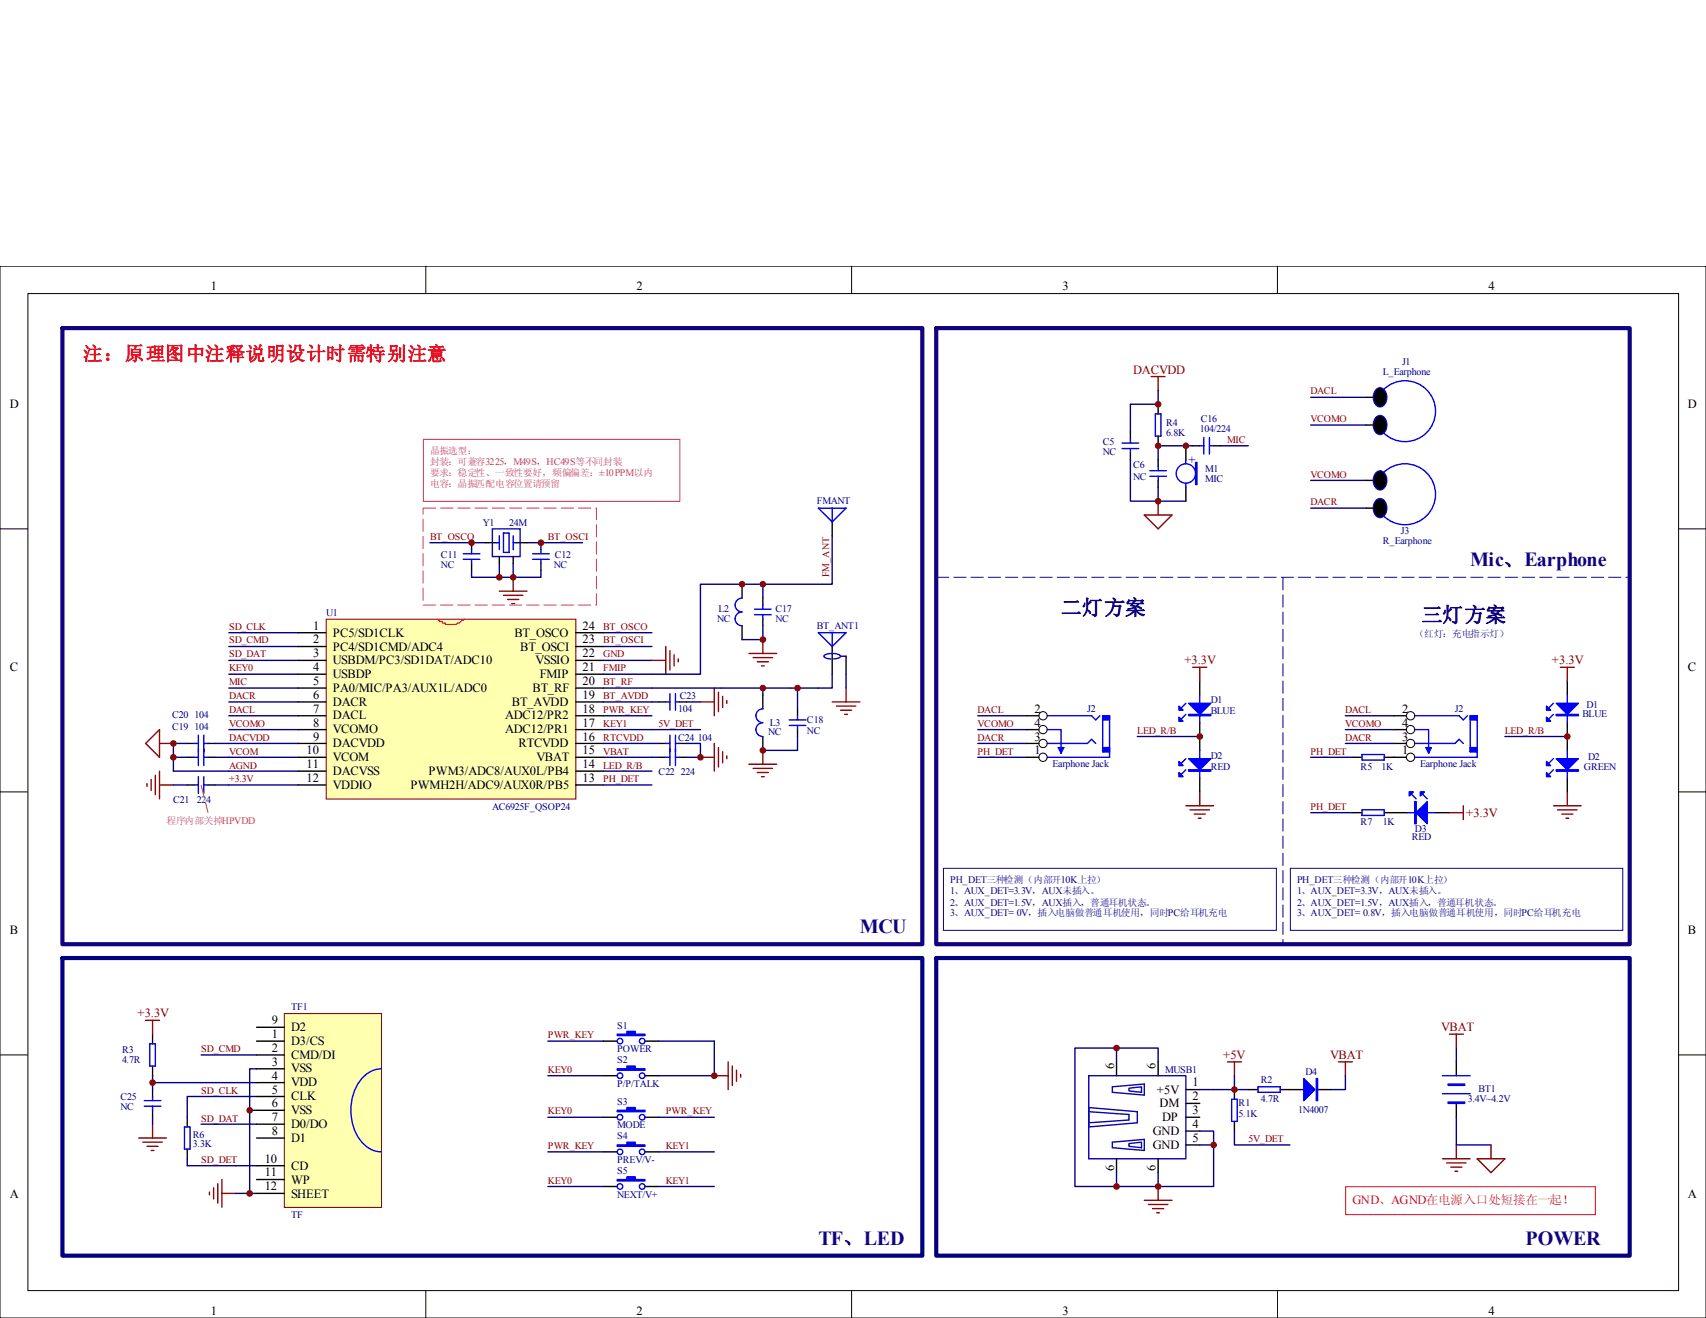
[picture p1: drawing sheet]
<svg xmlns="http://www.w3.org/2000/svg" width="279mm" height="216mm" viewBox="0 0 279 216" stroke-linecap="round" stroke-linejoin="round" font-family="sans-serif">
<g fill="none" stroke="#000" stroke-width=".16">
<path d="M0 43.6h279.4v172.3h-279.4zM4.6 48.1h270.3v163.3h-270.3zM69.7 43.5v4.6M139.5 43.5v4.6M209.2 43.5v4.6M0 86.6h4.5M274.9 86.6h4.5M0 129.7h4.5M274.9 129.7h4.5M0 172.8h4.5M274.9 172.8h4.5M69.7 211.4v4.5"/>
<path d="M139.5 211.4v4.5M209.2 211.4v4.5"/>
</g>
<path d="M10.2 53.7h140.9v101h-140.9zM153.3 53.7h113.6v101h-113.6z" fill="none" stroke="#11037f" stroke-width=".68"/>
<path d="M10.2 156.9h140.9v48.8h-140.9z" fill="none" stroke="#000080" stroke-width=".68"/>
<g fill="none" stroke="#000" stroke-width=".23">
<path d="M77.2 88.9v1.1M77.2 92.3v1.1M79.5 88.9h1.8M81.8 91.2v1.1M84 91.2v1.1M84.5 88.9h1.8M88.6 88.9v1.1M88.6 92.3v1.1M124.9 113.8v2.3M130.6 116.1v1.1M130.6 119.5v1.1M136.3 105.9v4.5"/>
<path d="M138.6 107.5v2.9M196.5 111.6v2.2M196.5 118.4v4.5M30.7 121.8h1.1M30.7 124.1h1.1M34.1 121.8h1.1M34.1 124.1h1.1M124.9 120.6v2.3M196.5 127.5v2.2M98.8 170.5h2.3M105.6 170.5h2.3M98.8 188.7h2.3"/>
<path d="M98.8 194.4h2.3M105.6 188.7h2.3M105.6 194.4h2.3"/>
</g>
<g fill="none" stroke="#00f" stroke-width=".23">
<path d="M75.9 90.7h2.7M75.9 91.6h2.7M77.2 90v.7M77.2 91.6v.7M81.3 88.9h.5M81.8 87.8v2.2M82.5 87.3h.9v3.2h-.9zM84 87.8v2.2M84 88.9h.5M87.2 90.7h2.8M87.2 91.6h2.8M88.6 90v.7"/>
<path d="M88.6 91.6v.7M124.9 116.1a1.13 1.13 0 0 0-1.1 1.1 1.13 1.13 0 0 0 1.1 1.2 1.14 1.14 0 0 0-1 .8 1.14 1.14 0 0 0 .4 1.2l.6 .2M129.2 117.9h2.8M129.2 118.8h2.8M130.6 117.2v.7M130.6 118.8v.7M134 103.6h4.6l-2.3 2.3zM136.1 107.9a1.16 1.16 0 0 1-1.2-.4 2.34 2.34 0 0 1 2.7-.2l.1 .2a1.17 1.17 0 0 1-1.2 .4M136.3 103.6v2.3M194.2 117l-.9 .9M194.2 115.2l-.9 .9M196.5 113.8v4.6"/>
<path d="M31.8 121.8h.7M31.8 124.1h.7M32.5 120.4v5M33.4 121.8h.7M33.4 120.4v5M33.4 124.1h.7M194.2 126.1l-.9 .9M194.2 124.3l-.9 .9M196.5 122.9v4.6"/>
<circle cx="101.5" cy="170.5" r=".45"/>
<circle cx="105.2" cy="170.5" r=".45"/>
<circle cx="101.5" cy="188.7" r=".46"/>
<circle cx="101.5" cy="194.4" r=".45"/>
<circle cx="105.2" cy="188.7" r=".46"/>
<circle cx="105.2" cy="194.4" r=".45"/>
</g>
<g fill="none" stroke="#000080" stroke-width=".23">
<path d="M70.4 88.9h9.1M77.2 93.4v1.2h11.4v-1.2M81.8 92.3v2.3M84 92.3v2.3M86.3 88.9h9.1M37.5 117.2h11.3M37.5 115h11.3M37.5 119.5h11.3M98.8 103.6h8M98.8 105.9h8M28.4 121.8h2.3M28.4 124.1h2.3"/>
<path d="M37.5 121.8h11.3M31.8 179.6h10.2M32.9 177.3h9.1M32.9 172.8h9.1"/>
</g>
<g fill="none" stroke="#800000" stroke-width=".23">
<path d="M81.8 96.8h4.5M82.5 97.5h3.1M83.1 98.2h1.9M83.8 98.9h.5M84 94.6v2.2M136.3 115h4.5M137 115.7h3.2M137.7 116.3h1.8M138.3 117h.5M138.6 112.7v2.3M122.7 125.2h4.5M123.3 125.9h3.2"/>
<path d="M124 126.5h1.8M124.7 127.2h.5M124.9 122.9v2.3M194.2 132h4.6M194.9 132.7h3.2M195.6 133.3h1.8M196.3 134h.4M196.5 129.7v2.3"/>
</g>
<path d="M80.6 86.6h4.6v4.6h-4.6zM137.7 107.5h.9" fill="none" stroke="#0000bf" stroke-width=".23"/>
<g fill="#00f" stroke="#00f" stroke-width=".23">
<path d="M194.7 115.2h3.6l-1.8 1.8z"/>
<path d="M193.1 117.5l.7 .7h-.7z"/>
<path d="M193.1 115.7l.7 .6h-.7z"/>
<path d="M194.7 124.3h3.6l-1.8 1.8z"/>
<path d="M193.1 126.5l.7 .7h-.7z"/>
<path d="M193.1 124.7l.7 .7h-.7z"/>
<path d="M101.1 187.6h1.6v-.5h1.3v.5h1.6v.2h-4.5z" fill-rule="evenodd"/>
<path d="M101.1 193.2h1.6v-.4h1.3v.4h1.6v.2h-4.5z" fill-rule="evenodd"/>
<path d="M194.7 117h3.6v.2h-3.6z" fill-rule="evenodd"/>
<path d="M101.1 169.4h1.6v-.4h1.3v.4h1.6v.2h-4.5z" fill-rule="evenodd"/>
<path d="M194.7 126.1h3.6v.2h-3.6z" fill-rule="evenodd"/>
</g>
<path d="M69.3 83.2h28.4v15.9h-28.4v-15.9" fill="none" stroke="#da2467" stroke-width=".16" stroke-dasharray="2.1 .7" stroke-linecap="butt"/>
<path d="M46.7 166.1h15.8v31.7h-15.8z" fill="#ffffb0"/>
<path d="M46.6 166h15.9v31.8h-15.9z" fill="none" stroke="#800000" stroke-width=".16"/>
<g fill="none" stroke="#000" stroke-width=".23">
<path d="M185.1 70.8v1.1M185.1 74.2v1.1M189.7 66.2v1.6M189.7 71.4v1.6M189.7 75.3v1.1M189.7 78.7v1.1M194.2 73v2.3M194.2 79.8v2.3M195.4 73h1.1M198.8 73h1.1M223.7 69.6h2.3M223.7 65.1h2.3"/>
<path d="M223.7 78.7h2.3M121.5 95.7v2.3M124.9 98v1.1M136.3 85.5v2.3M223.7 83.2h2.3M107.9 115h1.1M111.3 115h1.1M121.5 102.5v2.3M124.9 101.4v1.1M168.1 117.2h2M168.1 119.5h2M30.7 128.6h1.1"/>
<path d="M34.1 128.6h1.1M107.9 121.8h1.1M107.9 124.1h1.1M111.3 121.8h1.1M111.3 124.1h1.1M168.1 121.8h2M168.1 124.1h2M25 169.4v1.6M25 174.6v1.6M25 178.5v1.1M42 168.3h4.6M42 170.5h4.6"/>
<path d="M42 172.8h4.6M42 177.3h4.6M42 179.6h4.6M42 175.1h4.6M98.8 176.2h2.3M105.6 176.2h2.3M182.9 173.9v2.3M189.7 173.9v2.3M194.2 178.5h2.3M204.4 178.5h1.6M209.7 178.5h3.8M215.8 178.5h2.3"/>
<path d="M238.5 173.9v2.3M25 181.9v1.1M30.7 183v1.6M30.7 188.2v1.6M42 191h4.6M42 181.9h4.6M42 184.1h4.6M42 186.4h4.6M42 193.2h4.6M42 195.5h4.6M98.8 183h2.3M105.6 183h2.3"/>
<path d="M182.9 189.8v2.3M189.7 189.8v2.3M194.2 183h2.3M194.2 187.6h2.3M194.2 185.3h2.3M194.2 180.7h2.3M238.5 180.7v2.3"/>
</g>
<g fill="none" stroke="#00f" stroke-width=".23">
<path d="M183.8 73.5h2.7M183.8 72.6h2.7M185.1 71.9v.7M185.1 73.5v.7M188.3 78h2.7M188.3 77.1h2.7M189.2 67.8h.9v3.6h-.9zM189.7 76.4v.7M189.7 78v.7M194.2 75.3v.7M194.2 79.1v.7M196.5 73h.7"/>
<path d="M197.2 71.7v2.7M198.1 73h.7M198.1 71.7v2.7M226.6 63.8a5 5 0 0 1 7 0 5 5 0 0 1 0 7.1 5 5 0 0 1-7 0M226.6 77.4a5 5 0 0 1 7 0 5 5 0 0 1 0 7.1 5 5 0 0 1-7 0M121.5 98a1.13 1.13 0 0 0-1.1 1.1 1.13 1.13 0 0 0 1.1 1.1 1.13 1.13 0 0 0-1.1 1.2 1.13 1.13 0 0 0 1.1 1.1M123.6 99.8h2.7M124.9 99.1v.7M134 83.2h4.6l-2.3 2.3zM136.3 83.2v2.3M109 115h.7M109.7 113.6v2.7"/>
<path d="M110.6 115h.7M110.6 113.6v2.7M123.6 100.7h2.7M124.9 100.7v.7M171.5 119.5h2.3v3.9M171.5 117.2h7.3l.7 .7 .6-.7M31.8 128.6h.7M32.5 127.2v2.7M33.4 128.6h.7M33.4 127.2v2.7M109 121.8h.7M109 124.1h.7"/>
<path d="M109.7 120.4v5M110.6 120.4v5M110.6 121.8h.7M110.6 124.1h.7M171.5 121.8h6.6l.7-.7 .7 .7M173.3 122.5h.9l-.4 .9zM173.5 122.5l.3 .6 .2-.6M181.7 123.1h-1.1v-5.9h1.1v6.9h-10.2M24.5 171h.9v3.6h-.9zM25 179.6v.7M62.5 175.1a5 5 0 0 0-4.5 3.7 8.1 8.1 0 0 0 2.2 9.1l1.5 .7 .8 .1M206 178h3.7v.9h-3.7z"/>
<path d="M236.2 179.2h4.6M236.2 176.2h4.6M23.6 181.2h2.8M23.6 180.3h2.8M25 181.2v.7M30.2 184.6h.9v3.6h-.9zM238.5 187.6h5.7"/>
<circle cx="194.2" cy="77.6" r="1.59"/>
<circle cx="101.5" cy="176.2" r=".46"/>
<circle cx="105.2" cy="176.2" r=".46"/>
<circle cx="101.5" cy="183" r=".45"/>
<circle cx="105.2" cy="183" r=".45"/>
</g>
<g fill="none" stroke="#800000" stroke-width=".23">
<path d="M188.5 61.7h2.3M189.7 61.7v2.3M187.4 84.4h4.5l-2.2 2.2zM189.7 82.1v2.3M106.8 108.2h2.2M109 105.9v4.5M109.7 106.6v3.2M110.4 107.3v1.8M111.1 107.9v.5M114.7 115h2.3M117 112.7v4.5M117.7 113.4v3.2"/>
<path d="M118.3 114.1v1.8M119 114.8v.4M122.7 107h4.5M123.3 107.7h3.2M124 108.4h1.8M124.7 109.1h.5M124.9 104.8v2.2M195.4 109.3h2.2M196.5 109.3v2.3M23.8 121.8l2.3-2.3v4.6zM24.1 128.4v.4M24.8 127.7v1.8"/>
<path d="M25.4 127v3.2M26.1 126.3v4.6M26.1 128.6h2.3M26.1 121.8h2.3M114.7 124.1h2.3M117 121.8v4.5M117.7 122.5v3.1M118.3 123.1v1.9M119 123.8v.5M23.8 167.1h2.3M25 167.1v2.3M201 173.9h2.3"/>
<path d="M202.2 173.9v2.3M219.2 173.9h2.3M220.3 173.9v2.3M237.4 169.4h2.2M238.5 169.4v2.3M22.7 186.4h4.6M23.4 187.1h3.2M24.1 187.8h1.8M24.8 188.5h.4M25 184.1v2.3M34.3 195.3v.4M35 194.6v1.8"/>
<path d="M35.7 193.9v3.2M36.3 193.2v4.6M36.3 195.5h2.3M187.4 196.6h4.5M188.1 197.3h3.2M188.8 198h1.8M189.4 198.7h.5M189.7 194.4v2.2M236.2 189.8h4.6M236.9 190.5h3.2M237.6 191.2h1.8M238.3 191.9h.4"/>
<path d="M238.5 187.6v2.2M241.9 189.8h4.6l-2.3 2.3zM244.2 187.6v2.2"/>
</g>
<g fill="none" stroke="#000080" stroke-width=".23">
<path d="M185.1 75.3v6.8h4.6M189.7 64v2.2h-4.6v4.6M189.7 79.8v2.3M195.4 73h-5.7v2.3M199.9 73h4.5M214.7 65.1h9M214.7 69.6h9M214.7 78.7h9M124.9 95.7h-10.2v14.7h-15.9M124.9 95.7v2.3M136.3 87.8v7.9h-11.4M189.7 82.1h4.5"/>
<path d="M214.7 83.2h9M37.5 108.2h11.3M37.5 105.9h11.3M37.5 103.6h11.3M37.5 110.4h11.3M37.5 112.7h11.3M98.8 108.2h8M98.8 112.7h30.7M98.8 115h9.1M98.8 117.2h8M112.4 115h2.3M124.9 102.5v2.3h-3.4"/>
<path d="M136.3 110.4v2.3h-2.3M138.6 110.4v2.3M160.1 117.2h8M160.1 119.5h8M28.4 121.8v4.5h20.4M28.4 128.6h2.3M35.2 124.1h13.6M35.2 128.6h13.6M35.2 121.8h2.3M98.8 124.1h8M98.8 126.3h8M98.8 128.6h8"/>
<path d="M112.4 121.8h2.3v2.3h-2.3M160.1 124.1h8M160.1 121.8h8M186.3 120.6h10.2M25 176.2v2.3M25 177.3h7.9M31.8 179.6h-1.1v3.4M42 175.1h-1.1v20.4M182.9 173.9v-2.2h6.8v2.2M182.9 171.7h-6.9v22.7h6.9M196.5 178.5h7.9M202.2 176.2v2.3"/>
<path d="M220.3 176.2v2.3h-2.2M238.5 171.7v2.2M25 183v1.1M30.7 189.8v1.2h11.3M32.9 184.1h9.1M38.6 195.5h3.4M40.9 181.9h1.1M182.9 192.1v2.3h6.8v-2.3M196.5 185.3h2.3v9.1h-9.1M196.5 187.6h2.3M238.5 183v4.6"/>
</g>
<g fill="#00f" stroke="#00f" stroke-width=".23">
<path d="M213.5 176.7l1.8 1.8-1.8 1.8z"/>
<path d="M195.8 75.7h.2v3.7h-.2z" fill-rule="evenodd"/>
<path d="M101.1 181.9h1.6v-.5h1.3v.5h1.6v.2h-4.5z" fill-rule="evenodd"/>
<path d="M101.1 175.1h1.6v-.5h1.3v.5h1.6v.2h-4.5z" fill-rule="evenodd"/>
<path d="M237.2 177.6h2.7v.2h-2.7z" fill-rule="evenodd"/>
<path d="M237.2 180.5h2.7v.2h-2.7z" fill-rule="evenodd"/>
<path d="M215.6 176.7h.2v3.6h-.2z" fill-rule="evenodd"/>
<path d="M180.6 117.2h1.1v.7h-1.1z" fill-rule="evenodd"/>
<path d="M180.6 122.5h1.1v.6h-1.1z" fill-rule="evenodd"/>
</g>
<g fill="#000" stroke="#00f" stroke-width=".16">
<path d="M225.3 68.3a1.04 1.04 0 0 1 1.2-.1 1.04 1.04 0 0 1 .6 .9 1.58 1.58 0 0 1-1.1 2.1 1.65 1.65 0 0 1-.9-2.5z" fill-rule="evenodd"/>
<path d="M225.3 63.8a1.04 1.04 0 0 1 1.2-.2 1.04 1.04 0 0 1 .6 1 1.58 1.58 0 0 1-1.1 2.1 1.65 1.65 0 0 1-.9-2.5z" fill-rule="evenodd"/>
<path d="M225.3 77.4a1.04 1.04 0 0 1 1.2-.2 1.04 1.04 0 0 1 .6 1 1.58 1.58 0 0 1-1.1 2.1 1.65 1.65 0 0 1-.9-2.5z" fill-rule="evenodd"/>
<path d="M225.3 82a1.04 1.04 0 0 1 1.2-.2 1.04 1.04 0 0 1 .6 .9 1.58 1.58 0 0 1-1.1 2.1 1.65 1.65 0 0 1-.9-2.5z" fill-rule="evenodd"/>
</g>
<path d="M69.3 72h42v10.1h-42z" fill="none" stroke="#da2467" stroke-width=".16"/>
<path d="M178.3 176.2h15.9v13.6h-15.9zM182.2 178l5.2-.4v1.8l-5.2-.5zM184.9 178.3l2-.3v.9l-2-.2zM178.3 182.1l6.6 .5v.9l-6.6 .4M178.3 181.4l8 .7v1.8l-8 .7M182.2 187.1l5.2-.5v1.9l-5.2-.5zM184.9 187.3l2-.2v.9l-2-.2z" fill="none" stroke="#0000bf" stroke-width=".23"/>
<path d="M220.4 194.4h40.9v4.6h-40.9z" fill="none" stroke="#ee0e22" stroke-width=".16"/>
<g fill="none" stroke="#000" stroke-width=".16">
<circle cx="170.8" cy="117.3" r=".68"/>
<circle cx="170.8" cy="119.5" r=".68"/>
<circle cx="170.8" cy="124.1" r=".68"/>
<circle cx="170.8" cy="121.8" r=".68"/>
</g>
<path d="M154.5 142.2h54.5v10.2h-54.5z" fill="none" stroke="#11037f" stroke-width=".16"/>
<path d="M53.5 101.5h40.8v29.4h-40.8z" fill="#ffffb0"/>
<path d="M53.4 101.4h40.9v29.5h-40.9z" fill="none" stroke="#800000" stroke-width=".16"/>
<g fill="none" stroke="#000" stroke-width=".23">
<path d="M48.8 103.6h4.6M48.8 105.9h4.6M48.8 117.2h4.6M48.8 119.5h4.6M48.8 112.7h4.6M48.8 108.2h4.6M48.8 110.4h4.6M48.8 115h4.6M94.3 103.6h4.5M94.3 105.9h4.5M94.3 117.2h4.5M94.3 119.5h4.5"/>
<path d="M94.3 112.7h4.5M94.3 108.2h4.5M94.3 110.4h4.5M94.3 115h4.5M228.3 117.2h2M228.3 119.5h2M256.7 111.6v2.2M256.7 118.4v4.5M48.8 128.6h4.6M48.8 126.3h4.6M48.8 121.8h4.6M48.8 124.1h4.6"/>
<path d="M94.3 128.6h4.5M94.3 126.3h4.5M94.3 121.8h4.5M94.3 124.1h4.5M221.5 124.1h1.6M221.5 133.1h1.6M226.7 124.1h3.6M226.7 133.1h3.9M228.3 121.8h2M235.1 133.1h2.3M256.7 127.5v2.2M202.2 178.5v1.6"/>
<path d="M202.2 183.7v1.6"/>
</g>
<path d="M71.6 101.4l.2 .2h.2v.2h.5v.3h.4v.2h.7a2.1 2.1 0 0 0 2-.7h.3l.2-.2" fill="none" stroke="#f00" stroke-width=".16"/>
<g fill="#800000" stroke="#800000" stroke-width=".16">
<circle cx="25" cy="177.3" r=".45"/>
<circle cx="40.9" cy="195.5" r=".46"/>
<circle cx="40.9" cy="181.9" r=".45"/>
<circle cx="77.2" cy="88.9" r=".46"/>
<circle cx="88.6" cy="88.9" r=".45"/>
<circle cx="84" cy="94.6" r=".45"/>
<circle cx="81.8" cy="94.6" r=".45"/>
<circle cx="28.4" cy="121.8" r=".45"/>
<circle cx="28.4" cy="124.1" r=".46"/>
<circle cx="124.9" cy="122.9" r=".45"/>
<circle cx="114.7" cy="124.1" r=".46"/>
<circle cx="124.9" cy="95.7" r=".45"/>
<circle cx="121.5" cy="95.7" r=".45"/>
<circle cx="124.9" cy="104.8" r=".46"/>
<circle cx="124.9" cy="112.7" r=".46"/>
<circle cx="130.6" cy="112.7" r=".46"/>
<circle cx="196.5" cy="120.7" r=".46"/>
<circle cx="189.7" cy="194.4" r=".45"/>
<circle cx="182.9" cy="171.7" r=".46"/>
<circle cx="182.9" cy="194.4" r=".45"/>
<circle cx="198.8" cy="187.6" r=".46"/>
<circle cx="202.2" cy="178.5" r=".45"/>
<circle cx="194.2" cy="73" r=".45"/>
<circle cx="189.7" cy="73" r=".46"/>
<circle cx="189.7" cy="82.1" r=".45"/>
<circle cx="189.7" cy="66.2" r=".45"/>
<circle cx="256.7" cy="120.6" r=".46"/>
<circle cx="117" cy="176.2" r=".46"/>
</g>
<g fill="none" stroke="#000080" stroke-width=".23">
<path d="M98.8 119.5h15.9M124.9 112.7v1.1M129.5 112.7h4.5M130.6 112.7v3.4M220.3 119.5h8M220.3 117.2h8M98.8 121.8h9.1M106.8 124.1h1.1M130.6 120.6v2.3h-5.7M214.7 124.1h6.8M214.7 133.1h6.8M220.3 121.8h8"/>
<path d="M246.5 120.6h10.2M89.7 170.5h9.1M89.7 176.2h9.1M107.9 170.5h9.1v5.7h-9.1M89.7 188.7h9.1M89.7 194.4h9.1M89.7 183h9.1M107.9 188.7h9.1M107.9 194.4h9.1M107.9 183h9.1M202.2 185.3v2.3h9.1"/>
</g>
<g fill="none" stroke="#800000" stroke-width=".23">
<path d="M255.6 109.3h2.2M256.7 109.3v2.3M237.4 133.1h2.2M239.6 132v2.3M254.4 132h4.6M255.1 132.7h3.2M255.8 133.3h1.8M256.5 134h.4M256.7 129.7v2.3M117 176.2h2.3M119.3 173.9v4.6M119.9 174.6v3.2"/>
<path d="M120.6 175.3v1.8M121.3 176v.4"/>
</g>
<g fill="none" stroke="#00f" stroke-width=".23">
<path d="M231.7 119.5h2.3v3.9M231.7 117.2h7.3l.6 .7 .7-.7M254.4 117l-.9 .9M254.4 115.2l-.9 .9M256.7 113.8v4.6M223.1 123.6h3.6v.9h-3.6zM223.1 132.7h3.6v.9h-3.6zM230.6 133.1h4.5M231 129.9l.9 1M231.7 121.8h6.6l.7-.7 .6 .7M232.8 129.9l.9 1M233.5 122.5h.9l-.4 .9z"/>
<path d="M233.7 122.5l.3 .6 .2-.6M241.9 123.1h-1.1v-5.9h1.1v6.9h-10.2M254.4 126.1l-.9 .9M254.4 124.3l-.9 .9M256.7 122.9v4.6M201.7 180.1h.9v3.6h-.9z"/>
</g>
<g fill="#00f" stroke="#00f" stroke-width=".23">
<path d="M254.9 115.2h3.6l-1.8 1.8z"/>
<path d="M253.3 117.5l.7 .7h-.7z"/>
<path d="M253.3 115.7l.7 .6h-.7z"/>
<path d="M254.9 124.3h3.6l-1.8 1.8z"/>
<path d="M253.3 126.5l.7 .7h-.7z"/>
<path d="M253.3 124.7l.7 .7h-.7z"/>
<path d="M231.9 133.1l1.8-1.8v3.6z"/>
<path d="M230.8 129.7h.7l-.7 .7z"/>
<path d="M232.6 129.7h.7l-.7 .7z"/>
<path d="M254.9 117h3.6v.2h-3.6z" fill-rule="evenodd"/>
<path d="M254.9 126.1h3.6v.2h-3.6z" fill-rule="evenodd"/>
<path d="M240.8 117.2h1.1v.7h-1.1z" fill-rule="evenodd"/>
<path d="M240.8 122.5h1.1v.6h-1.1z" fill-rule="evenodd"/>
<path d="M231.7 131.3h.2v3.6h-.2z" fill-rule="evenodd"/>
</g>
<g fill="none" stroke="#000" stroke-width=".16">
<circle cx="231" cy="117.2" r=".68"/>
<circle cx="231" cy="119.5" r=".68"/>
<circle cx="231" cy="124" r=".68"/>
<circle cx="231" cy="121.8" r=".68"/>
</g>
<path d="M153.3 94.6h113.6" fill="none" stroke="#11037f" stroke-width=".16" stroke-dasharray="2.1 .7" stroke-linecap="butt"/>
<path d="M210.1 94.6v60.1" fill="none" stroke="#000080" stroke-width=".16" stroke-dasharray="2.1 .7" stroke-linecap="butt"/>
<path d="M153.3 156.9h113.6v48.8h-113.6z" fill="none" stroke="#000080" stroke-width=".68"/>
<path d="M211.3 142.2h54.5v10.2h-54.5z" fill="none" stroke="#11037f" stroke-width=".16"/>
<path d="M32.9 128.6l1.2 4.5" fill="none" stroke="#da2467" stroke-width=".16" stroke-dasharray="2.1 .7" stroke-linecap="butt"/>
<g font-size="3.4" fill="#11037f">
<text x="173.7" y="100.7">二灯方案</text>
<text x="232.8" y="101.9">三灯方案</text>
</g>
<g font-size="3.3" fill="#11037f">
<text x="240.8" y="92.8">Mic、Earphone</text>
<text x="140.8" y="152.9">MCU</text>
<text x="134" y="203.9">TF、LED</text>
<text x="249.9" y="203.9">POWER</text>
</g>
<text font-size="3.2" fill="#ee0e22" x="13.6" y="59">注：原理图中注释说明设计时需特别注意</text>
<g font-size="2">
<text x="34.5" y="47.6">1</text>
<text x="104.2" y="47.6">2</text>
<text x="174" y="47.6">3</text>
<text x="243.8" y="47.6">4</text>
<text x="1.6" y="66.9">D</text>
<text x="276.4" y="66.9">D</text>
<text x="51.3" y="103.1">1</text>
<text x="51.3" y="105.4">2</text>
<text x="51.3" y="107.7">3</text>
<text x="54.5" y="104.3">PC5/SD1CLK</text>
<text x="54.5" y="106.6">PC4/SD1CMD/ADC4</text>
<text x="84.2" y="104.3">BT_OSCO</text>
<text x="85.2" y="106.6">BT_OSCI</text>
<text x="95.4" y="105.4">23</text>
<text x="95.4" y="103.1">24</text>
<text x="95.4" y="107.7">22</text>
<text x="1.6" y="110">C</text>
<text x="51.3" y="112.2">5</text>
<text x="51.3" y="110">4</text>
<text x="54.5" y="113.4">PA0/MIC/PA3/AUX1L/ADC0</text>
<text x="54.5" y="108.8">USBDM/PC3/SD1DAT/ADC10</text>
<text x="54.5" y="111.1">USBDP</text>
<text x="87.2" y="113.4">BT_RF</text>
<text x="87.7" y="108.8">VSSIO</text>
<text x="88.4" y="111.1">FMIP</text>
<text x="95.4" y="112.2">20</text>
<text x="95.4" y="110">21</text>
<text x="276.4" y="110">C</text>
<text x="51.3" y="119">8</text>
<text x="51.3" y="114.5">6</text>
<text x="51.3" y="116.8">7</text>
<text x="54.5" y="115.7">DACR</text>
<text x="54.5" y="117.9">DACL</text>
<text x="82.7" y="117.9">ADC12/PR2</text>
<text x="83.8" y="115.7">BT_AVDD</text>
<text x="95.4" y="116.8">18</text>
<text x="95.4" y="114.5">19</text>
<text x="95.4" y="119">17</text>
<text x="169.4" y="116.8">2</text>
<text x="169.4" y="119">4</text>
<text x="229.6" y="116.8">2</text>
<text x="229.6" y="119">4</text>
<text x="50.2" y="125.8">11</text>
<text x="50.2" y="123.5">10</text>
<text x="51.3" y="121.3">9</text>
<text x="54.5" y="120.1">VCOMO</text>
<text x="54.5" y="122.4">DACVDD</text>
<text x="54.5" y="124.7">VCOM</text>
<text x="82.7" y="120.1">ADC12/PR1</text>
<text x="84.9" y="122.4">RTCVDD</text>
<text x="87.9" y="124.7">VBAT</text>
<text x="95.4" y="125.8">14</text>
<text x="95.4" y="121.3">16</text>
<text x="95.4" y="123.5">15</text>
<text x="169.4" y="121.3">3</text>
<text x="169.4" y="123.5">1</text>
<text x="229.6" y="121.3">3</text>
<text x="229.6" y="123.5">1</text>
<text x="50.2" y="128.1">12</text>
<text x="54.5" y="129.2">VDDIO</text>
<text x="54.5" y="127">DACVSS</text>
<text x="67.2" y="129.2">PWMH2H/ADC9/AUX0R/PB5</text>
<text x="70.2" y="127">PWM3/ADC8/AUX0L/PB4</text>
<text x="95.4" y="128.1">13</text>
<text x="1.6" y="153.1">B</text>
<text x="276.4" y="153.1">B</text>
<text x="44.5" y="167.8">9</text>
<text x="44.5" y="170.1">1</text>
<text x="44.5" y="172.3">2</text>
<text x="47.7" y="168.9">D2</text>
<text x="47.7" y="171.2">D3/CS</text>
<text x="47.7" y="173.5">CMD/DI</text>
<text x="44.5" y="176.9">4</text>
<text x="44.5" y="179.2">5</text>
<text x="44.5" y="174.6">3</text>
<text x="47.7" y="178">VDD</text>
<text x="47.7" y="175.7">VSS</text>
<text x="182.5" y="175.1" transform="rotate(-90 182.5 175.1)">6</text>
<text x="189.2" y="175.1" transform="rotate(-90 189.2 175.1)">6</text>
<text x="189.5" y="179.2">+5V</text>
<text x="195.3" y="178">1</text>
<text x="44.5" y="181.4">6</text>
<text x="44.5" y="183.6">7</text>
<text x="44.5" y="185.9">8</text>
<text x="47.7" y="180.3">CLK</text>
<text x="47.7" y="182.5">VSS</text>
<text x="47.7" y="184.8">D0/DO</text>
<text x="188.8" y="185.9">GND</text>
<text x="189.9" y="181.4">DM</text>
<text x="190.3" y="183.6">DP</text>
<text x="195.3" y="184.8">4</text>
<text x="195.3" y="182.5">3</text>
<text x="195.3" y="180.3">2</text>
<text x="43.3" y="190.5">10</text>
<text x="47.7" y="191.6">CD</text>
<text x="47.7" y="187">D1</text>
<text x="182.5" y="191.9" transform="rotate(-90 182.5 191.9)">6</text>
<text x="188.8" y="188.2">GND</text>
<text x="189.2" y="191.9" transform="rotate(-90 189.2 191.9)">6</text>
<text x="195.3" y="187">5</text>
<text x="1.6" y="196.2">A</text>
<text x="43.3" y="192.7">11</text>
<text x="43.3" y="195">12</text>
<text x="47.7" y="193.9">WP</text>
<text x="47.7" y="196.2">SHEET</text>
<text x="276.4" y="196.2">A</text>
<text x="34.5" y="215.4">1</text>
<text x="104.2" y="215.4">2</text>
<text x="174" y="215.4">3</text>
<text x="243.8" y="215.4">4</text>
</g>
<g font-size="2" fill="#800000">
<text x="185.6" y="61.2">DACVDD</text>
<text x="194" y="108.8">+3.3V</text>
<text x="254.2" y="108.8">+3.3V</text>
<text x="240.1" y="133.8">+3.3V</text>
<text x="22.5" y="166.6">+3.3V</text>
<text x="200.3" y="173.5">+5V</text>
<text x="217.8" y="173.5">VBAT</text>
<text x="236.1" y="168.9">VBAT</text>
</g>
<text font-size="2" fill="#000080" x="194.6" y="75.9">+</text>
<text font-size="2" fill="#ee0e22" x="221.5" y="197.3">GND、AGND在电源入口处短接在一起！</text>
<g font-size="1.6" fill="#000080">
<text x="229.6" y="59.9">J1</text>
<text x="226.5" y="61.5">L_Earphone</text>
<text x="191" y="69.8">R4</text>
<text x="191" y="71.5">6.8K</text>
<text x="196.5" y="70.8">104/224</text>
<text x="196.7" y="69.2">C16</text>
<text x="180.6" y="72.8">C5</text>
<text x="180.6" y="74.6">NC</text>
<text x="185.6" y="76.6">C6</text>
<text x="197.4" y="77.3">M1</text>
<text x="133.8" y="82.5">FMANT</text>
<text x="185.6" y="78.7">NC</text>
<text x="197.4" y="78.9">MIC</text>
<text x="79.1" y="86.2">Y1</text>
<text x="83.4" y="86.2">24M</text>
<text x="226.5" y="89.2">R_Earphone</text>
<text x="229.4" y="87.5">J3</text>
<text x="72.2" y="91.4">C11</text>
<text x="72.2" y="93">NC</text>
<text x="90.7" y="93">NC</text>
<text x="90.8" y="91.4">C12</text>
<text x="53.4" y="100.9">U1</text>
<text x="117.4" y="101.9">NC</text>
<text x="117.7" y="100.2">L2</text>
<text x="127" y="100.2">C17</text>
<text x="133.8" y="103">BT_ANT1</text>
<text x="28.2" y="117.7">C20</text>
<text x="28.2" y="119.5">C19</text>
<text x="31.8" y="117.7">104</text>
<text x="31.8" y="119.5">104</text>
<text x="111.1" y="116.6">104</text>
<text x="111.3" y="114.6">C23</text>
<text x="126.1" y="118.9">L3</text>
<text x="132.2" y="118.4">C18</text>
<text x="178.1" y="116.6">J2</text>
<text x="198.3" y="115.2">D1</text>
<text x="198.3" y="117">BLUE</text>
<text x="238.3" y="116.6">J2</text>
<text x="259.2" y="117.4">BLUE</text>
<text x="259.8" y="115.9">D1</text>
<text x="111.1" y="121.3">C24</text>
<text x="114.3" y="121.3">104</text>
<text x="125.8" y="120.4">NC</text>
<text x="132.2" y="120.2">NC</text>
<text x="172.4" y="125.6">Earphone Jack</text>
<text x="198.3" y="124.3">D2</text>
<text x="232.6" y="125.6">Earphone Jack</text>
<text x="260.1" y="124.5">D2</text>
<text x="28.4" y="131.6">C21</text>
<text x="32.3" y="131.6">224</text>
<text x="107.9" y="127">C22</text>
<text x="111.5" y="127">224</text>
<text x="198.3" y="126.1">RED</text>
<text x="222.8" y="126.1">R5</text>
<text x="226.2" y="126.1">1K</text>
<text x="259.4" y="126.1">GREEN</text>
<text x="80.6" y="132.7">AC6925F_QSOP24</text>
<text x="222.8" y="135.1">R7</text>
<text x="226.5" y="135.1">1K</text>
<text x="231.2" y="137.7">RED</text>
<text x="231.7" y="136.3">D3</text>
<text x="47.7" y="165.5">TF1</text>
<text x="20" y="172.6">R3</text>
<text x="101.1" y="168.5">S1</text>
<text x="101.1" y="172.4">POWER</text>
<text x="20" y="174.2">4.7R</text>
<text x="101.1" y="174.2">S2</text>
<text x="101.1" y="178.1">P/P/TALK</text>
<text x="190.8" y="175.8">MUSB1</text>
<text x="206.5" y="177.4">R2</text>
<text x="213.8" y="176">D4</text>
<text x="242.1" y="178.9">BT1</text>
<text x="19.7" y="180.3">C25</text>
<text x="19.7" y="181.9">NC</text>
<text x="101.1" y="180.9">S3</text>
<text x="101.1" y="184.8">MODE</text>
<text x="202.9" y="181.2">R1</text>
<text x="202.9" y="183">5.1K</text>
<text x="206.5" y="180.5">4.7R</text>
<text x="212.6" y="182.4">1N4007</text>
<text x="240.4" y="180.5">3.4V~4.2V</text>
<text x="31.6" y="186.4">R6</text>
<text x="31.6" y="188">3.3K</text>
<text x="101.1" y="186.6">S4</text>
<text x="101.1" y="190.5">PREV/V-</text>
<text x="101.1" y="192.3">S5</text>
<text x="101.1" y="196.2">NEXT/V+</text>
<text x="47.7" y="199.6">TF</text>
</g>
<g font-size="1.6" fill="#800000">
<text x="214.6" y="64.6">DACL</text>
<text x="214.6" y="69.2">VCOMO</text>
<text x="201" y="72.6">MIC</text>
<text x="214.6" y="78.2">VCOMO</text>
<text x="214.6" y="82.8">DACR</text>
<text x="70.4" y="88.5">BT_OSCO</text>
<text x="89.7" y="88.5">BT_OSCI</text>
<text x="135.8" y="94.6" transform="rotate(-90 135.8 94.6)">FM_ANT</text>
<text x="37.5" y="105.4">SD_CMD</text>
<text x="37.5" y="107.7">SD_DAT</text>
<text x="37.5" y="103.2">SD_CLK</text>
<text x="98.8" y="103.2">BT_OSCO</text>
<text x="98.8" y="105.4">BT_OSCI</text>
<text x="98.8" y="107.7">GND</text>
<text x="37.5" y="112.3">MIC</text>
<text x="37.5" y="110">KEY0</text>
<text x="98.8" y="112.3">BT_RF</text>
<text x="98.8" y="110">FMIP</text>
<text x="37.5" y="119">VCOMO</text>
<text x="37.5" y="116.8">DACL</text>
<text x="37.5" y="114.6">DACR</text>
<text x="98.8" y="114.6">BT_AVDD</text>
<text x="98.8" y="116.8">PWR_KEY</text>
<text x="98.8" y="119">KEY1</text>
<text x="107.9" y="119">5V_DET</text>
<text x="160.1" y="116.8">DACL</text>
<text x="160.1" y="119">VCOMO</text>
<text x="220.3" y="116.8">DACL</text>
<text x="220.3" y="119">VCOMO</text>
<text x="37.5" y="123.6">VCOM</text>
<text x="37.5" y="121.3">DACVDD</text>
<text x="37.5" y="125.9">AGND</text>
<text x="98.8" y="121.3">RTCVDD</text>
<text x="98.8" y="123.6">VBAT</text>
<text x="98.8" y="125.9">LED_R/B</text>
<text x="160.1" y="121.3">DACR</text>
<text x="160.1" y="123.6">PH_DET</text>
<text x="186.3" y="120.2">LED_R/B</text>
<text x="214.6" y="123.6">PH_DET</text>
<text x="220.3" y="121.3">DACR</text>
<text x="246.5" y="120.2">LED_R/B</text>
<text x="37.5" y="128.1">+3.3V</text>
<text x="98.8" y="128.1">PH_DET</text>
<text x="214.6" y="132.7">PH_DET</text>
<text x="32.9" y="172.4">SD_CMD</text>
<text x="89.7" y="170.1">PWR_KEY</text>
<text x="32.9" y="179.2">SD_CLK</text>
<text x="89.7" y="175.8">KEY0</text>
<text x="32.9" y="183.7">SD_DAT</text>
<text x="89.7" y="182.5">KEY0</text>
<text x="109.1" y="182.5">PWR_KEY</text>
<text x="32.9" y="190.5">SD_DET</text>
<text x="89.7" y="188.2">PWR_KEY</text>
<text x="109.1" y="188.2">KEY1</text>
<text x="204.5" y="187.1">5V_DET</text>
<text x="89.7" y="193.9">KEY0</text>
<text x="109.1" y="193.9">KEY1</text>
</g>
<g font-size="1.6" fill="#da2467">
<text x="70.4" y="74.4">晶振选型：</text>
<text x="70.4" y="76.2">封装：可兼容3225，M49S，HC49S等不同封装</text>
<text x="70.4" y="78">要求：稳定性、一致性要好，频偏偏差：±10PPM以内</text>
<text x="70.4" y="79.8">电容：晶振匹配电容位置请预留</text>
<text x="27.3" y="135">程序内部关掉HPVDD</text>
</g>
<g font-size="1.6" fill="#11037f">
<text x="127" y="101.9">NC</text>
<text x="231.7" y="104.3">（红灯：充电指示灯）</text>
<text x="155.6" y="144.7">PH_DET三种检测（内部开10K上拉）</text>
<text x="155.6" y="146.5">1、AUX_DET=3.3V，AUX未插入。</text>
<text x="155.6" y="148.3">2、AUX_DET=1.5V，AUX插入，普通耳机状态。</text>
<text x="212.4" y="144.7">PH_DET三种检测（内部开10K上拉）</text>
<text x="212.4" y="146.5">1、AUX_DET=3.3V，AUX未插入。</text>
<text x="212.4" y="148.3">2、AUX_DET=1.5V，AUX插入，普通耳机状态。</text>
<text x="155.6" y="150.1">3、AUX_DET= 0V，插入电脑做普通耳机使用，同时PC给耳机充电</text>
<text x="212.4" y="150.1">3、AUX_DET= 0.8V，插入电脑做普通耳机使用，同时PC给耳机充电</text>
</g>
</svg>
